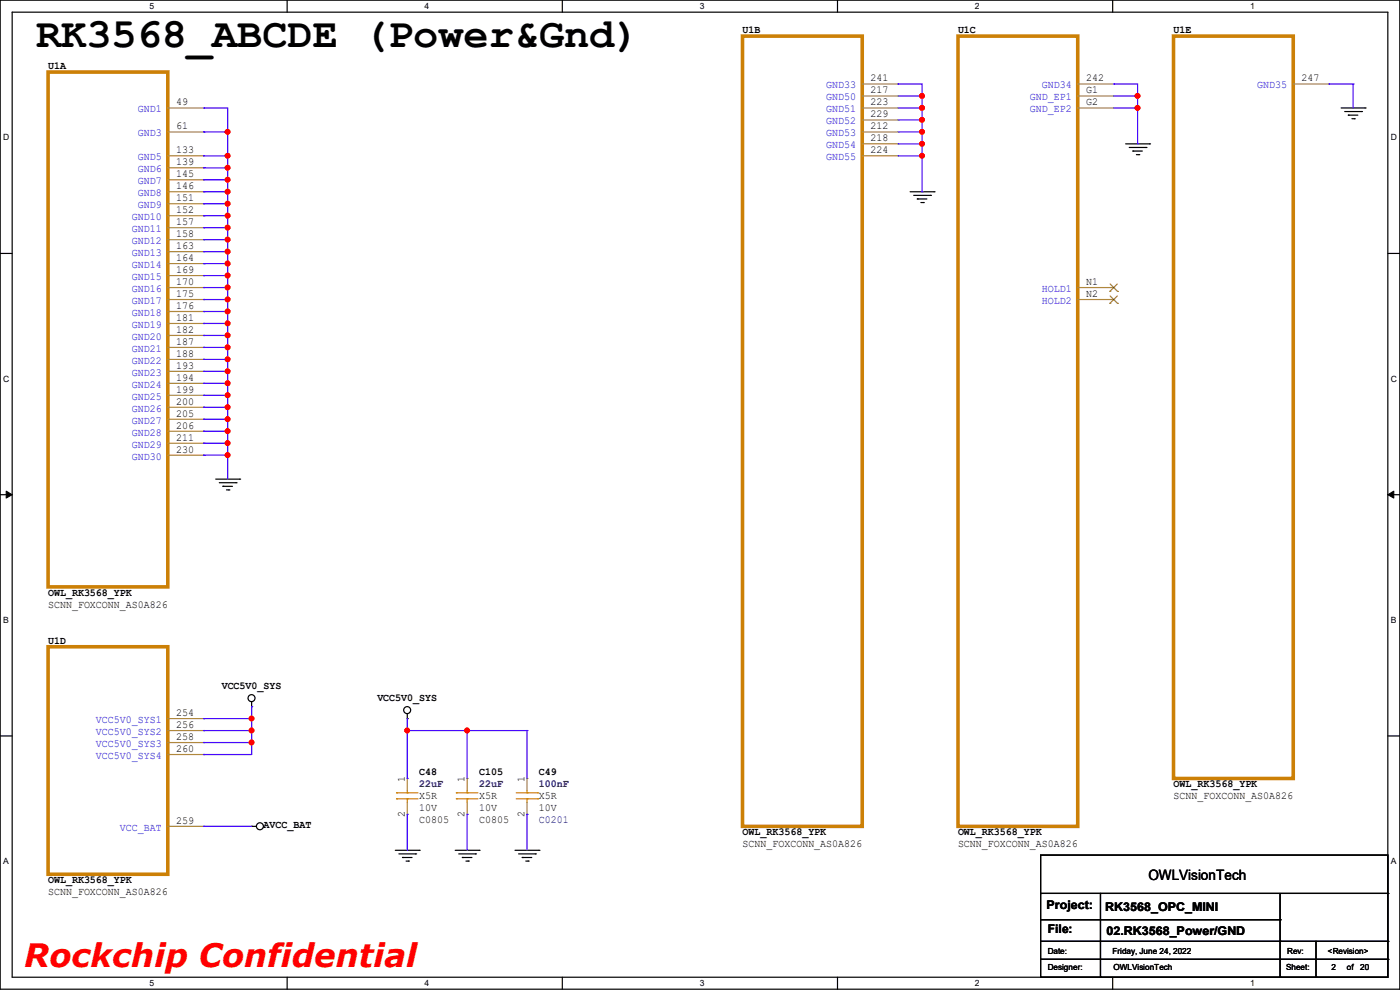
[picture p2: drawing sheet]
<svg xmlns="http://www.w3.org/2000/svg" width="297mm" height="210mm" viewBox="0 0 297 210" stroke-linecap="round" stroke-linejoin="round" font-family="sans-serif">
<path d="M0 0h297v209.8h-297zM2.6 2.6h291.8v204.7h-291.8z" fill="none" stroke="#000" stroke-width=".25"/>
<g fill="#fff">
<path d="M31.7 .3h1v2h-1z"/>
<path d="M31.7 207.6h1v1.9h-1z"/>
</g>
<path d="M60.9 0v2.6M60.9 207.3v2.5" fill="none" stroke="#000" stroke-width=".25"/>
<g fill="#fff">
<path d="M90.1 .3h1v2h-1z"/>
<path d="M90.1 207.6h1v1.9h-1z"/>
</g>
<path d="M119.3 0v2.6M119.3 207.3v2.5" fill="none" stroke="#000" stroke-width=".25"/>
<g fill="#fff">
<path d="M148.5 .3h.9v2h-.9z"/>
<path d="M148.5 207.6h.9v1.9h-.9z"/>
</g>
<path d="M177.7 0v2.6M177.7 207.3v2.5" fill="none" stroke="#000" stroke-width=".25"/>
<g fill="#fff">
<path d="M206.8 .3h1v2h-1z"/>
<path d="M206.8 207.6h1v1.9h-1z"/>
</g>
<path d="M236.1 0v2.6M236.1 207.3v2.5" fill="none" stroke="#000" stroke-width=".25"/>
<g fill="#fff">
<path d="M265.2 .3h1v2h-1z"/>
<path d="M265.2 207.6h1v1.9h-1z"/>
<path d="M.7 28.2h1.2v1.9h-1.2z"/>
<path d="M295.1 28.2h1.2v1.9h-1.2z"/>
<path d="M.7 79.3h1.2v2h-1.2z"/>
<path d="M295.1 79.3h1.2v2h-1.2z"/>
</g>
<path d="M0 53.8h2.6M294.4 53.8h2.6" fill="none" stroke="#000" stroke-width=".25"/>
<g fill="#fff">
<path d="M.7 130.5h1.2v2h-1.2z"/>
<path d="M295.1 130.5h1.1v2h-1.1z"/>
</g>
<path d="M0 104.9h2.6M294.4 104.9h2.6" fill="none" stroke="#000" stroke-width=".25"/>
<path d="M1.3 104.2l1.3 .7-1.3 .8zM294.4 104.9l1.3-.7v1.5z" fill="#000" stroke="#000" stroke-width=".21"/>
<g fill="#fff">
<path d="M.7 181.7h1.2v2h-1.2z"/>
<path d="M295.1 181.7h1.1v2h-1.1z"/>
</g>
<g fill="none" stroke="#000" stroke-width=".25">
<path d="M238.8 30.5h5.1M239.6 31.3h3.5M240.3 32h.1M240.3 32h2.1M241.1 32.8h.5M241.6 32.8h.1M243.1 31.3h.1M243.9 30.5h.1M284.5 22.9h5.1M285.3 23.7h3.5M286 24.4h.1M286 24.4h2.1"/>
<path d="M286.8 25.2h.5M287.3 25.2h.1M288.8 23.7h.1M289.6 22.9h.1M193.1 40.7h5.1M193.8 41.4h3.6M194.6 42.2h.1M194.6 42.2h2M195.4 43h.5M195.9 43h.1M197.4 41.4h.1M198.2 40.7h.1"/>
<path d="M45.8 101.6h5M46.5 102.4h3.6M47.3 103.2h.1M47.3 103.2h2M48 103.9h.6M48.6 103.9h.1M50.1 102.4h.1M50.8 101.6h.1M0 156.1h2.6M53.4 149.9h.1M53.4 148.9v1M86.4 152.4h.1"/>
<path d="M86.4 151.4v1M294.4 156.1h2.6M53.4 175.3h.1M53.4 175.3h1M83.9 180.4h5M84.6 181.1h3.6M85.4 181.9h.1M85.4 181.9h2M86.1 182.7h.6M86.7 182.7h.1M88.2 181.1h.1M88.9 180.4h.1"/>
<path d="M96.6 180.4h5M97.3 181.1h3.6M98.1 181.9h.1M98.1 181.9h2M98.8 182.7h.6M99.4 182.7h.1M100.9 181.1h.1M101.6 180.4h.1M109.3 180.4h5M110 181.1h3.6M110.8 181.9h.1M110.8 181.9h2"/>
<path d="M111.5 182.7h.6M112.1 182.7h.1M113.6 181.1h.1M114.3 180.4h.1M220.8 181.4h73.6v25.9h-73.6zM220.8 189.5h73.6M220.8 195.1h50.8M220.8 199.7h73.6M233.5 189.5v17.8M271.6 195.1h.1M271.6 199.7h.1M271.6 189.5v17.8"/>
<path d="M279.2 199.7v7.6M294.4 189.5h.1M294.4 199.7h.1M220.8 203.5h73.6M233.5 207.3h.1M271.6 207.3h.1M279.2 207.3h.1M294.4 203.5h.1"/>
<circle cx="53.4" cy="148.1" r=".74"/>
<circle cx="86.4" cy="150.6" r=".74"/>
<circle cx="55.1" cy="175.3" r=".74"/>
</g>
<g fill="none" stroke="#cc8006" stroke-width=".25">
<path d="M84.1 169.5h.1M84.1 168.2h.1M84.1 169.5h4.6M84.1 168.2h4.6M86.4 168.2h.1M86.4 169.5h.1M86.4 167.7v.5M86.4 169.5v.7M96.8 169.5h.1M96.8 168.2h.1M96.8 169.5h4.6M96.8 168.2h4.6"/>
<path d="M99.1 168.2h.1M99.1 169.5h.1M99.1 167.7v.5M99.1 169.5v.7M109.5 169.5h4.6M109.5 168.2h4.6M111.8 168.2h.1M111.8 169.5h.1M111.8 167.7v.5M111.8 169.5v.7M114.1 169.5h.1M114.1 168.2h.1"/>
</g>
<g fill="none" stroke="#a84" stroke-width=".25">
<path d="M182.9 17.8h7.6M190.5 17.8h.1M228.6 17.8h7.7M236.3 17.8h.1M274.4 17.8h7.6M282 17.8h.1M35.6 22.9h7.6M35.6 28h7.6M35.6 33.1h7.6M35.6 35.6h7.6M35.6 38.1h7.6M43.2 22.9h.1"/>
<path d="M43.2 28h.1M43.2 33.1h.1M43.2 35.6h.1M43.2 38.1h.1M182.9 20.4h7.6M182.9 22.9h7.6M182.9 25.4h7.6M182.9 28h7.6M182.9 30.5h7.6M182.9 33.1h7.6M190.5 20.4h.1M190.5 22.9h.1"/>
<path d="M190.5 25.4h.1M190.5 28h.1M190.5 30.5h.1M190.5 33.1h.1M228.6 20.4h7.7M228.6 22.9h7.7M236.3 20.4h.1M236.3 22.9h.1M35.6 40.7h7.6M35.6 43.2h7.6M35.6 45.8h7.6M35.6 48.3h7.6"/>
<path d="M35.6 50.8h7.6M35.6 53.4h7.6M35.6 55.9h7.6M35.6 58.5h7.6M43.2 40.7h.1M43.2 43.2h.1M43.2 45.8h.1M43.2 48.3h.1M43.2 50.8h.1M43.2 53.4h.1M43.2 55.9h.1M43.2 58.5h.1"/>
<path d="M35.6 61h7.6M35.6 63.5h7.6M35.6 66.1h7.6M35.6 68.6h7.6M35.6 71.2h7.6M35.6 73.7h7.6M35.6 76.2h7.6M35.6 78.8h7.6M43.2 61h.1M43.2 63.5h.1M43.2 66.1h.1M43.2 68.6h.1"/>
<path d="M43.2 71.2h.1M43.2 73.7h.1M43.2 76.2h.1M43.2 78.8h.1M228.6 61h7.7M228.6 63.5h7.7M236.3 61h.1M236.3 63.5h.1M35.6 81.3h7.6M35.6 83.9h7.6M35.6 86.4h7.6M35.6 88.9h7.6"/>
<path d="M35.6 91.5h7.6M35.6 94h7.6M35.6 96.6h7.6M43.2 81.3h.1M43.2 83.9h.1M43.2 86.4h.1M43.2 88.9h.1M43.2 91.5h.1M43.2 94h.1M43.2 96.6h.1M35.6 152.4h7.6M35.6 155h7.6"/>
<path d="M35.6 157.5h7.6M43.2 152.4h.1M43.2 155h.1M43.2 157.5h.1M35.6 160.1h7.6M35.6 175.3h7.6M43.2 160.1h.1M43.2 175.3h.1M86.4 165.1h.1M86.4 172.8h.1M86.4 165.1v2.6M86.4 170.2v2.6"/>
<path d="M99.1 165.1h.1M99.1 172.8h.1M99.1 165.1v2.6M99.1 170.2v2.6M111.8 165.1h.1M111.8 172.8h.1M111.8 165.1v2.6M111.8 170.2v2.6"/>
</g>
<path d="M10.2 15.3h25.4v109.2h-25.4zM157.5 7.7h25.4v167.6h-25.4zM203.2 7.7h25.4v167.6h-25.4zM249 7.7h25.4v157.4h-25.4zM10.2 137.2h25.4v48.3h-25.4z" fill="none" stroke="#cc8006" stroke-width=".76"/>
<path d="M235.5 61.8h.1M235.5 64.3h.1M235.5 60.2l1.6 1.6M235.5 62.8l1.6 1.5M237 60.2l-1.5 1.6M237 62.8l-1.5 1.5M237.1 61.8h.1M237.1 64.3h.1" fill="none" stroke="#804000" stroke-width=".21"/>
<g fill="none" stroke="#4200ff" stroke-width=".25">
<path d="M190.5 17.8h.1M190.5 17.8h5.1v22.9M236.3 17.8h.1M236.3 17.8h5v12.7M282 17.8h.1M282 17.8h5.1M287.1 17.8h.1M287.1 17.8v5.1M43.2 22.9h.1M43.2 28h.1M43.2 33.1h.1M43.2 35.6h.1"/>
<path d="M43.2 38.1h.1M43.2 22.9h5.1v78.7M43.2 28h5.1M43.2 33.1h5.1M43.2 35.6h5.1M43.2 38.1h5.1M48.3 28h.1M48.3 33.1h.1M48.3 35.6h.1M48.3 38.1h.1M190.5 22.9h5.1M190.5 28h5.1"/>
<path d="M190.5 33.1h5.1M190.5 20.4h5.1M190.5 25.4h5.1M190.5 30.5h5.1M195.6 20.4h.1M195.6 22.9h.1M195.6 25.4h.1M195.6 28h.1M195.6 30.5h.1M195.6 33.1h.1M236.3 22.9h5M236.3 20.4h5"/>
<path d="M241.3 20.4h.1M241.3 22.9h.1M241.3 30.5h.1M43.2 40.7h.1M43.2 43.2h.1M43.2 45.8h.1M43.2 48.3h.1M43.2 50.8h.1M43.2 53.4h.1M43.2 55.9h.1M43.2 58.5h.1M43.2 40.7h5.1"/>
<path d="M43.2 43.2h5.1M43.2 45.8h5.1M43.2 48.3h5.1M43.2 50.8h5.1M43.2 53.4h5.1M43.2 55.9h5.1M43.2 58.5h5.1M48.3 40.7h.1M48.3 43.2h.1M48.3 45.8h.1M48.3 48.3h.1M48.3 50.8h.1"/>
<path d="M48.3 53.4h.1M48.3 55.9h.1M48.3 58.5h.1M195.6 40.7h.1M43.2 61h.1M43.2 63.5h.1M43.2 66.1h.1M43.2 68.6h.1M43.2 71.2h.1M43.2 73.7h.1M43.2 76.2h.1M43.2 78.8h.1"/>
<path d="M43.2 61h5.1M43.2 63.5h5.1M43.2 66.1h5.1M43.2 68.6h5.1M43.2 71.2h5.1M43.2 73.7h5.1M43.2 76.2h5.1M43.2 78.8h5.1M48.3 61h.1M48.3 63.5h.1M48.3 66.1h.1M48.3 68.6h.1"/>
<path d="M48.3 71.2h.1M48.3 73.7h.1M48.3 76.2h.1M48.3 78.8h.1M43.2 81.3h.1M43.2 83.9h.1M43.2 86.4h.1M43.2 88.9h.1M43.2 91.5h.1M43.2 94h.1M43.2 96.6h.1M43.2 81.3h5.1"/>
<path d="M43.2 83.9h5.1M43.2 86.4h5.1M43.2 88.9h5.1M43.2 91.5h5.1M43.2 94h5.1M43.2 96.6h5.1M48.3 81.3h.1M48.3 83.9h.1M48.3 86.4h.1M48.3 88.9h.1M48.3 91.5h.1M48.3 94h.1"/>
<path d="M48.3 96.6h.1M43.2 152.4h.1M43.2 155h.1M43.2 157.5h.1M43.2 155h10.2M43.2 152.4h10.2M43.2 157.5h10.2M53.4 149.9h.1M53.4 152.4h.1M53.4 155h.1M53.4 157.5h.1M53.4 149.9v10.2h-10.2"/>
<path d="M86.4 155h.1M86.4 152.4v12.7M86.4 155h25.4M99.1 155h.1M99.1 155v10.1M111.8 155h.1M111.8 155v10.1M43.2 160.1h.1M43.2 175.3h.1M43.2 175.3h10.2M86.4 172.8h.1M86.4 165.1h.1"/>
<path d="M86.4 172.8v7.6M99.1 172.8h.1M99.1 172.8v7.6M111.8 172.8h.1M111.8 172.8v7.6"/>
</g>
<g fill="#f00" stroke="#f00" stroke-width=".25">
<circle cx="48.3" cy="28" r=".49"/>
<circle cx="48.3" cy="33" r=".49"/>
<circle cx="48.3" cy="35.6" r=".49"/>
<circle cx="48.3" cy="40.7" r=".49"/>
<circle cx="48.3" cy="38.1" r=".49"/>
<circle cx="48.3" cy="43.2" r=".49"/>
<circle cx="48.3" cy="45.7" r=".49"/>
<circle cx="48.3" cy="48.3" r=".49"/>
<circle cx="48.3" cy="50.8" r=".49"/>
<circle cx="48.3" cy="55.9" r=".49"/>
<circle cx="48.3" cy="53.4" r=".49"/>
<circle cx="48.3" cy="61" r=".49"/>
<circle cx="48.3" cy="58.4" r=".49"/>
<circle cx="48.3" cy="63.5" r=".49"/>
<circle cx="48.3" cy="66.1" r=".49"/>
<circle cx="48.3" cy="68.6" r=".49"/>
<circle cx="48.3" cy="71.1" r=".49"/>
<circle cx="48.3" cy="76.2" r=".49"/>
<circle cx="48.3" cy="73.7" r=".49"/>
<circle cx="48.3" cy="81.3" r=".49"/>
<circle cx="48.3" cy="78.8" r=".49"/>
<circle cx="48.3" cy="83.8" r=".49"/>
<circle cx="48.3" cy="86.4" r=".49"/>
<circle cx="48.3" cy="88.9" r=".49"/>
<circle cx="48.3" cy="94" r=".49"/>
<circle cx="48.3" cy="91.5" r=".49"/>
<circle cx="48.3" cy="96.5" r=".49"/>
<circle cx="99.1" cy="155" r=".49"/>
<circle cx="86.4" cy="155" r=".49"/>
<circle cx="53.4" cy="152.4" r=".49"/>
<circle cx="53.4" cy="155" r=".49"/>
<circle cx="53.4" cy="157.5" r=".49"/>
<circle cx="195.6" cy="20.3" r=".49"/>
<circle cx="241.3" cy="20.3" r=".49"/>
<circle cx="241.3" cy="22.9" r=".49"/>
<circle cx="195.6" cy="22.9" r=".49"/>
<circle cx="195.6" cy="25.4" r=".49"/>
<circle cx="195.6" cy="28" r=".49"/>
<circle cx="195.6" cy="30.5" r=".49"/>
<circle cx="195.6" cy="33" r=".49"/>
</g>
<text font-size="8.9" x="7.7" y="10">RK3568_ABCDE (Power&amp;Gnd)</text>
<text font-size="6.9" fill="#f00" x="5.1" y="205.1">Rockchip Confidential</text>
<text font-size="3" x="243.6" y="186.7">OWLVisionTech</text>
<g font-size="2.5">
<text x="222" y="192.9">Project:</text>
<text x="222.3" y="198">File:</text>
<text x="234.5" y="193.2">RK3568_OPC_MINI</text>
<text x="234.7" y="198.2">02.RK3568_Power/GND</text>
</g>
<g font-size="2.3">
<text x="157.5" y="7">U1B</text>
<text x="203.2" y="7">U1C</text>
<text x="249" y="7">U1E</text>
<text x="10.2" y="14.6">U1A</text>
<text x="184.7" y="17.3">241</text>
<text x="230.4" y="17.3">242</text>
<text x="276.1" y="17.3">247</text>
<text x="37.4" y="22.4">49</text>
<text x="184.7" y="19.8">217</text>
<text x="184.7" y="22.4">223</text>
<text x="230.4" y="19.8">G1</text>
<text x="230.4" y="22.4">G2</text>
<text x="37.4" y="27.4">61</text>
<text x="184.7" y="24.9">229</text>
<text x="184.7" y="27.4">212</text>
<text x="184.7" y="30">218</text>
<text x="37.4" y="32.5">133</text>
<text x="37.4" y="35.1">139</text>
<text x="184.7" y="32.5">224</text>
<text x="37.4" y="37.6">145</text>
<text x="37.4" y="40.1">146</text>
<text x="37.4" y="42.7">151</text>
<text x="37.4" y="45.2">152</text>
<text x="37.4" y="47.8">157</text>
<text x="37.4" y="50.3">158</text>
<text x="37.4" y="52.8">163</text>
<text x="37.4" y="55.4">164</text>
<text x="37.4" y="57.9">169</text>
<text x="37.4" y="60.5">170</text>
<text x="37.4" y="63">175</text>
<text x="37.4" y="65.5">176</text>
<text x="230.4" y="60.5">N1</text>
<text x="230.4" y="63">N2</text>
<text x="37.4" y="68.1">181</text>
<text x="37.4" y="70.6">182</text>
<text x="37.4" y="73.2">187</text>
<text x="37.4" y="75.7">188</text>
<text x="37.4" y="78.2">193</text>
<text x="37.4" y="80.8">194</text>
<text x="37.4" y="83.3">199</text>
<text x="37.4" y="85.9">200</text>
<text x="37.4" y="88.4">205</text>
<text x="37.4" y="90.9">206</text>
<text x="37.4" y="93.5">211</text>
<text x="37.4" y="96">230</text>
<text x="10.2" y="126.4">OWL_RK3568_YPK</text>
<text x="10.2" y="128.9">SCNN_FOXCONN_AS0A826</text>
<text x="10.2" y="136.5">U1D</text>
<text x="47" y="146.2">VCC5V0_SYS</text>
<text x="80.1" y="148.7">VCC5V0_SYS</text>
<text x="37.4" y="151.9">254</text>
<text x="37.4" y="154.4">256</text>
<text x="37.4" y="157">258</text>
<text x="37.4" y="159.5">260</text>
<text x="85.9" y="165.9" transform="rotate(-90 85.9 165.9)">1</text>
<text x="88.9" y="164.5">C48</text>
<text x="98.6" y="165.9" transform="rotate(-90 98.6 165.9)">1</text>
<text x="101.6" y="164.5">C105</text>
<text x="111.3" y="165.9" transform="rotate(-90 111.3 165.9)">1</text>
<text x="114.3" y="164.5">C49</text>
<text x="249" y="167">OWL_RK3568_YPK</text>
<text x="85.9" y="173.3" transform="rotate(-90 85.9 173.3)">2</text>
<text x="88.9" y="169.5">X5R</text>
<text x="88.9" y="172.1">10V</text>
<text x="98.6" y="173.3" transform="rotate(-90 98.6 173.3)">2</text>
<text x="101.6" y="169.5">X5R</text>
<text x="101.6" y="172.1">10V</text>
<text x="111.3" y="173.3" transform="rotate(-90 111.3 173.3)">2</text>
<text x="114.3" y="169.5">X5R</text>
<text x="114.3" y="172.1">10V</text>
<text x="249" y="169.5">SCNN_FOXCONN_AS0A826</text>
<text x="37.4" y="174.8">259</text>
<text x="55.9" y="175.6">AVCC_BAT</text>
<text x="88.9" y="174.6">C0805</text>
<text x="101.6" y="174.6">C0805</text>
<text x="157.5" y="177.2">OWL_RK3568_YPK</text>
<text x="157.5" y="179.7">SCNN_FOXCONN_AS0A826</text>
<text x="203.2" y="177.2">OWL_RK3568_YPK</text>
<text x="203.2" y="179.7">SCNN_FOXCONN_AS0A826</text>
<text x="10.2" y="187.3">OWL_RK3568_YPK</text>
<text x="10.2" y="189.9">SCNN_FOXCONN_AS0A826</text>
</g>
<g font-size="2.3" fill="#00c">
<text x="29.3" y="23.8">GND1</text>
<text x="175.3" y="18.8">GND33</text>
<text x="175.3" y="21.3">GND50</text>
<text x="175.3" y="23.8">GND51</text>
<text x="218.5" y="21.3">GND_EP1</text>
<text x="218.5" y="23.8">GND_EP2</text>
<text x="221" y="18.8">GND34</text>
<text x="266.7" y="18.8">GND35</text>
<text x="29.3" y="28.9">GND3</text>
<text x="175.3" y="26.4">GND52</text>
<text x="175.3" y="28.9">GND53</text>
<text x="29.3" y="34">GND5</text>
<text x="175.3" y="31.5">GND54</text>
<text x="175.3" y="34">GND55</text>
<text x="29.3" y="36.5">GND6</text>
<text x="29.3" y="39.1">GND7</text>
<text x="29.3" y="41.6">GND8</text>
<text x="28" y="46.7">GND10</text>
<text x="29.3" y="44.2">GND9</text>
<text x="28" y="49.2">GND11</text>
<text x="28" y="51.8">GND12</text>
<text x="28" y="54.3">GND13</text>
<text x="28" y="56.9">GND14</text>
<text x="28" y="59.4">GND15</text>
<text x="28" y="61.9">GND16</text>
<text x="28" y="64.5">GND17</text>
<text x="221" y="61.9">HOLD1</text>
<text x="221" y="64.5">HOLD2</text>
<text x="28" y="67">GND18</text>
<text x="28" y="69.6">GND19</text>
<text x="28" y="72.1">GND20</text>
<text x="28" y="74.6">GND21</text>
<text x="28" y="77.2">GND22</text>
<text x="28" y="79.7">GND23</text>
<text x="28" y="82.3">GND24</text>
<text x="28" y="84.8">GND25</text>
<text x="28" y="87.3">GND26</text>
<text x="28" y="89.9">GND27</text>
<text x="28" y="92.4">GND28</text>
<text x="28" y="95">GND29</text>
<text x="28" y="97.5">GND30</text>
<text x="20.4" y="153.4">VCC5V0_SYS1</text>
<text x="20.4" y="155.9">VCC5V0_SYS2</text>
<text x="20.4" y="158.5">VCC5V0_SYS3</text>
<text x="20.4" y="161">VCC5V0_SYS4</text>
<text x="25.4" y="176.2">VCC_BAT</text>
</g>
<g font-size="2.3" fill="#000080">
<text x="88.9" y="167">22uF</text>
<text x="101.6" y="167">22uF</text>
<text x="114.3" y="167">100nF</text>
<text x="114.3" y="174.6">C0201</text>
</g>
<g font-size="1.8">
<text x="31.7" y="1.9">5</text>
<text x="90.1" y="1.9">4</text>
<text x="148.5" y="1.9">3</text>
<text x="206.8" y="1.9">2</text>
<text x="265.2" y="1.9">1</text>
<text x=".7" y="29.8">D</text>
<text x="295.1" y="29.8">D</text>
<text x=".7" y="80.9">C</text>
<text x="295.1" y="80.9">C</text>
<text x=".7" y="132.1">B</text>
<text x="295.1" y="132.1">B</text>
<text x=".7" y="183.3">A</text>
<text x="295.1" y="183.3">A</text>
<text x="222.3" y="202.3">Date:</text>
<text x="236" y="202.3">Friday, June 24, 2022</text>
<text x="273.1" y="202.3">Rev:</text>
<text x="281.7" y="202.3">&lt;Revision&gt;</text>
<text x="31.7" y="209.2">5</text>
<text x="90.1" y="209.2">4</text>
<text x="148.5" y="209.2">3</text>
<text x="206.8" y="209.2">2</text>
<text x="222.3" y="205.9">Designer:</text>
<text x="236.3" y="205.9">OWLVisionTech</text>
<text x="265.2" y="209.2">1</text>
<text x="272.8" y="205.9">Sheet:</text>
<text x="282.5" y="205.9">2</text>
<text x="285.7" y="205.9">of</text>
<text x="288.6" y="205.9">20</text>
</g>
</svg>
